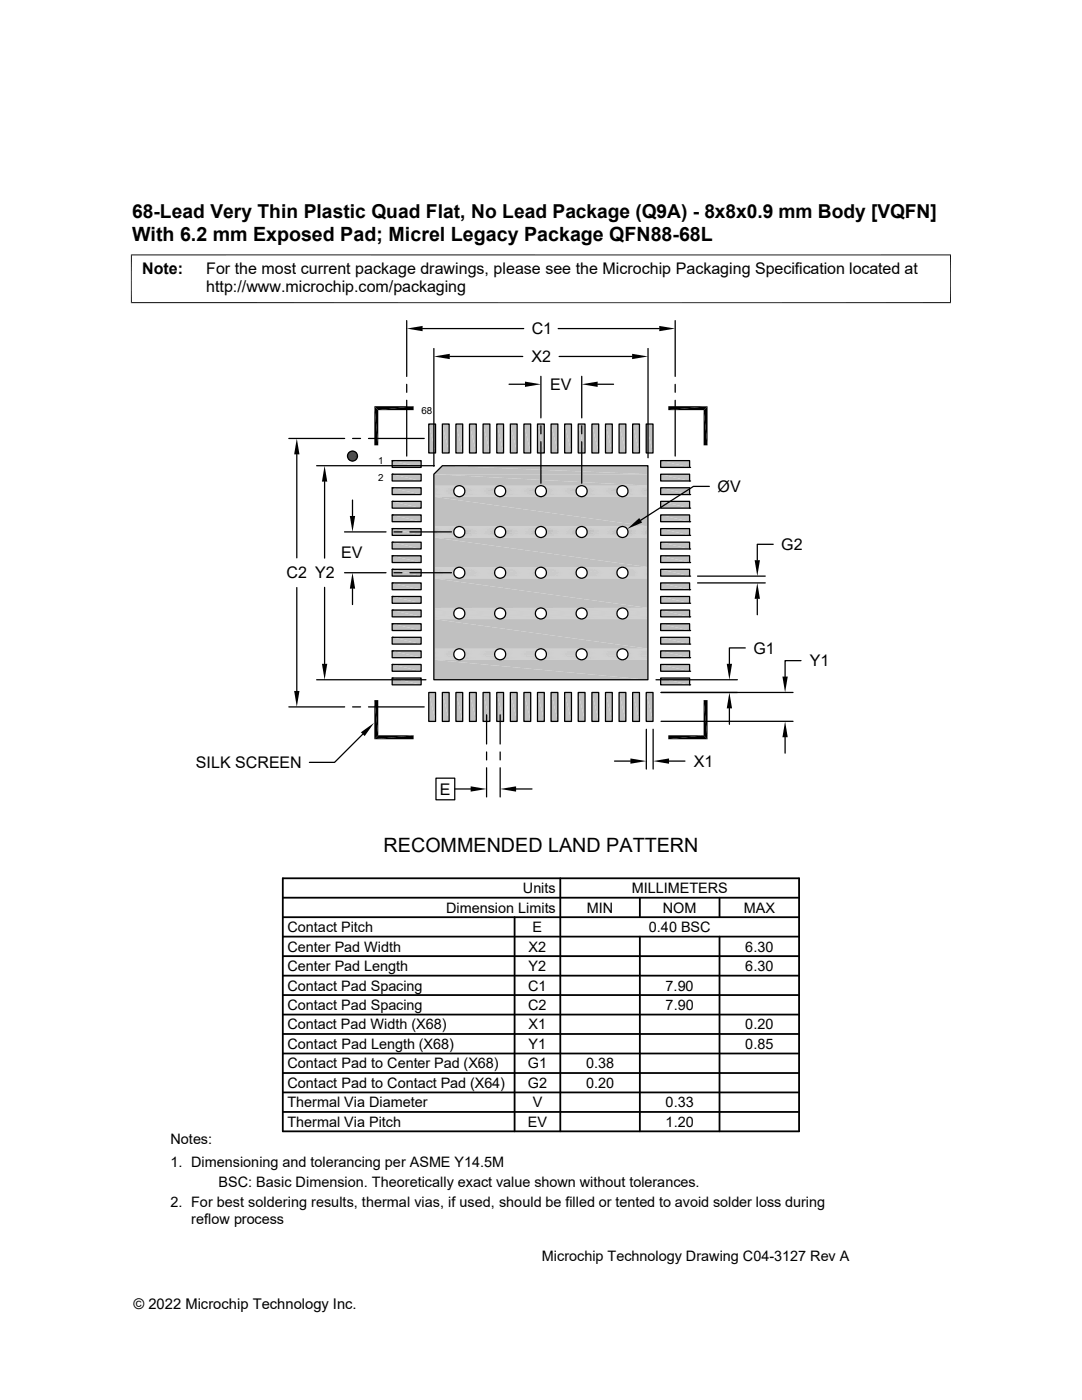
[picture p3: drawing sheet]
<svg xmlns="http://www.w3.org/2000/svg" width="216mm" height="279mm" viewBox="0 0 216 279" stroke-linecap="round" stroke-linejoin="round" font-family="sans-serif">
<g fill="#c0c0c0">
<path d="M88.3 92.9l41 1.7h-42.7z"/>
<path d="M88.3 92.9h41v1.7z"/>
<path d="M86.6 94.6l42.7 2.3h-42.7z"/>
<path d="M86.6 94.6h42.7v2.3z"/>
</g>
<g fill="none" stroke="#c0c0c0" stroke-width=".2">
<path d="M86.6 96.9h4.9M86.6 97h4.8M86.6 97.1h4.6M86.6 97.2h4.4M86.6 97.4h4.2M86.6 97.5h4.1M86.6 97.7h4M86.6 98.3h4M86.6 98.5h4.1M86.6 98.7h4.2M86.6 98.8h4.4M86.6 99h4.6"/>
<path d="M86.6 99.1h4.8M86.6 99.1h4.9M91.8 96.9h7.9M91.8 99.1h7.9M92 99.1h7.5M92 97h7.5M92.2 97.1h7.1M92.2 99h7.1M92.3 97.2h6.8M92.3 98.8h6.8M92.5 98.7h6.5M92.5 97.4h6.5"/>
<path d="M92.6 98.5h6.2M92.6 97.5h6.2M92.7 97.7h6M92.7 98.3h6M99.9 99.1h7.9M99.9 96.9h7.9M100.1 97h7.5M100.1 99.1h7.5M100.3 97.1h7.1M100.3 99h7.1M100.5 98.8h6.8M100.5 97.2h6.8"/>
<path d="M100.6 97.4h6.5M100.6 98.7h6.5M100.8 98.5h6.2M100.8 97.5h6.2M100.8 98.3h6.1M100.8 97.7h6.1M108 96.9h8M108 99.1h8M108.2 97h7.6M108.2 99.1h7.6M108.4 99h7.2M108.4 97.1h7.2"/>
<path d="M108.6 97.2h6.8M108.6 98.8h6.8M108.8 97.4h6.4M108.8 98.7h6.4M108.9 98.5h6.2M108.9 97.5h6.2M109 98.3h6M109 97.7h6M116.2 96.9h7.9M116.2 99.1h7.9M116.4 97h7.5M116.4 99.1h7.5"/>
<path d="M116.6 99h7.1M116.6 97.1h7.1M116.7 97.2h6.8M116.7 98.8h6.8M116.9 98.7h6.5M116.9 97.4h6.5M117 97.5h6.3M117 98.5h6.3M117.1 98.3h6.1M117.1 97.7h6.1M124.3 96.9h5M124.3 99.1h5"/>
<path d="M124.5 99.1h4.8M124.5 97h4.8M124.7 97.1h4.6M124.7 99h4.6M124.9 97.2h4.4M124.9 98.8h4.4M125 98.7h4.3M125 97.4h4.3M125.2 98.5h4.1M125.2 97.5h4.1M125.2 97.7h4.1M125.2 98.3h4.1"/>
</g>
<path d="M86.6 97.9h4M86.6 98.1h4M92.8 98.1h5.9M92.8 97.9h5.9M100.9 97.9h5.9M100.9 98.1h5.9M109 98.1h6M109 97.9h6M117.2 98.1h5.9M117.2 97.9h5.9M125.3 98.1h4M125.3 97.9h4" fill="none" stroke="#c0c0c0" stroke-width=".21"/>
<g fill="#c0c0c0">
<path d="M86.6 99.1l42.7 6h-42.7z"/>
<path d="M86.6 99.1h42.7v6z"/>
</g>
<g fill="none" stroke="#c0c0c0" stroke-width=".2">
<path d="M86.6 105.1h4.9M86.6 105.1h4.8M86.6 105.2h4.6M86.6 105.3h4.4M86.6 105.5h4.2M86.6 105.7h4.1M86.6 106.3h4M86.6 106.7h4.1M86.6 106.8h4.2M86.6 107h4.4M86.6 107.1h4.6M86.6 107.2h4.8"/>
<path d="M86.6 107.3h4.9M91.8 105.1h7.9M91.8 107.3h7.9M92 107.2h7.5M92 105.1h7.5M92.2 105.2h7.1M92.2 107.1h7.1M92.3 105.3h6.8M92.3 107h6.8M92.5 106.8h6.5M92.5 105.5h6.5M92.6 106.7h6.2"/>
<path d="M92.6 105.7h6.2M92.8 106.3h5.9M99.9 107.3h7.9M99.9 105.1h7.9M100.1 105.1h7.5M100.1 107.2h7.5M100.3 105.2h7.1M100.3 107.1h7.1M100.5 107h6.8M100.5 105.3h6.8M100.6 105.5h6.5M100.6 106.8h6.5"/>
<path d="M100.8 106.7h6.2M100.8 105.7h6.2M100.9 106.3h5.9M108 105.1h8M108 107.3h8M108.2 105.1h7.6M108.2 107.2h7.6M108.4 107.1h7.2M108.4 105.2h7.2M108.6 105.3h6.8M108.6 107h6.8M108.8 105.5h6.4"/>
<path d="M108.8 106.8h6.4M108.9 106.7h6.2M108.9 105.7h6.2M109 106.3h6M116.2 105.1h7.9M116.2 107.3h7.9M116.4 105.1h7.5M116.4 107.2h7.5M116.6 107.1h7.1M116.6 105.2h7.1M116.7 105.3h6.8M116.7 107h6.8"/>
<path d="M116.9 106.8h6.5M116.9 105.5h6.5M117 105.7h6.3M117 106.7h6.3M117.2 106.3h5.9M124.3 105.1h5M124.3 107.3h5M124.5 107.2h4.8M124.5 105.1h4.8M124.7 105.2h4.6M124.7 107.1h4.6M124.9 105.3h4.4"/>
<path d="M124.9 107h4.4M125 106.8h4.3M125 105.5h4.3M125.2 106.7h4.1M125.2 105.7h4.1M125.3 106.3h4"/>
</g>
<g fill="none" stroke="#c0c0c0" stroke-width=".21">
<path d="M86.6 105.9h4M86.6 106.1h4M86.6 106.5h4M92.7 105.9h6M92.7 106.5h6M92.8 106.1h5.9M100.8 106.5h6.1M100.8 105.9h6.1M100.9 106.1h5.9M109 106.5h6M109 105.9h6M109 106.1h6"/>
<path d="M117.1 106.5h6.1M117.1 105.9h6.1M117.2 106.1h5.9M125.2 105.9h4.1M125.2 106.5h4.1M125.3 106.1h4"/>
</g>
<g fill="#c0c0c0">
<path d="M86.6 107.3l42.7 5.9h-42.7z"/>
<path d="M86.6 107.3h42.7v5.9z"/>
</g>
<g fill="none" stroke="#c0c0c0" stroke-width=".2">
<path d="M86.6 113.2h4.9M86.6 113.3h4.8M86.6 113.4h4.6M86.6 113.5h4.4M86.6 113.6h4.2M86.6 113.8h4.1M86.6 114h4M86.6 114.6h4M86.6 114.8h4.1M86.6 115h4.2M86.6 115.1h4.4M86.6 115.2h4.6"/>
<path d="M86.6 115.3h4.8M86.6 115.4h4.9M91.8 113.2h7.9M91.8 115.4h7.9M92 115.3h7.5M92 113.3h7.5M92.2 113.4h7.1M92.2 115.2h7.1M92.3 113.5h6.8M92.3 115.1h6.8M92.5 115h6.5M92.5 113.6h6.5"/>
<path d="M92.6 114.8h6.2M92.6 113.8h6.2M92.7 114h6M92.7 114.6h6M99.9 115.4h7.9M99.9 113.2h7.9M100.1 113.3h7.5M100.1 115.3h7.5M100.3 113.4h7.1M100.3 115.2h7.1M100.5 115.1h6.8M100.5 113.5h6.8"/>
<path d="M100.6 113.6h6.5M100.6 115h6.5M100.8 114.8h6.2M100.8 113.8h6.2M100.8 114.6h6.1M100.8 114h6.1M108 113.2h8M108 115.4h8M108.2 113.3h7.6M108.2 115.3h7.6M108.4 115.2h7.2M108.4 113.4h7.2"/>
<path d="M108.6 113.5h6.8M108.6 115.1h6.8M108.8 113.6h6.4M108.8 115h6.4M108.9 114.8h6.2M108.9 113.8h6.2M109 114.6h6M109 114h6M116.2 113.2h7.9M116.2 115.4h7.9M116.4 113.3h7.5M116.4 115.3h7.5"/>
<path d="M116.6 115.2h7.1M116.6 113.4h7.1M116.7 113.5h6.8M116.7 115.1h6.8M116.9 115h6.5M116.9 113.6h6.5M117 113.8h6.3M117 114.8h6.3M117.1 114.6h6.1M117.1 114h6.1M124.3 113.2h5M124.3 115.4h5"/>
<path d="M124.5 115.3h4.8M124.5 113.3h4.8M124.7 113.4h4.6M124.7 115.2h4.6M124.9 113.5h4.4M124.9 115.1h4.4M125 115h4.3M125 113.6h4.3M125.2 114.8h4.1M125.2 113.8h4.1M125.2 114h4.1M125.2 114.6h4.1"/>
</g>
<path d="M86.6 114.2h4M86.6 114.4h4M92.8 114.4h5.9M92.8 114.2h5.9M100.9 114.2h5.9M100.9 114.4h5.9M109 114.4h6M109 114.2h6M117.2 114.4h5.9M117.2 114.2h5.9M125.3 114.4h4M125.3 114.2h4" fill="none" stroke="#c0c0c0" stroke-width=".21"/>
<g fill="#c0c0c0">
<path d="M86.6 115.4l42.7 5.9h-42.7z"/>
<path d="M86.6 115.4h42.7v5.9z"/>
</g>
<g fill="none" stroke="#c0c0c0" stroke-width=".2">
<path d="M86.6 121.3h4.9M86.6 121.4h4.8M86.6 121.5h4.6M86.6 121.6h4.4M86.6 121.8h4.2M86.6 121.9h4.1M86.6 122.3h4M86.6 122.9h4.1M86.6 123.1h4.2M86.6 123.3h4.4M86.6 123.4h4.6M86.6 123.5h4.8"/>
<path d="M86.6 123.5h4.9M91.8 121.3h7.9M91.8 123.5h7.9M92 123.5h7.5M92 121.4h7.5M92.2 121.5h7.1M92.2 123.4h7.1M92.3 121.6h6.8M92.3 123.3h6.8M92.5 123.1h6.5M92.5 121.8h6.5M92.6 122.9h6.2"/>
<path d="M92.6 121.9h6.2M92.8 122.3h5.9M99.9 123.5h7.9M99.9 121.3h7.9M100.1 121.4h7.5M100.1 123.5h7.5M100.3 121.5h7.1M100.3 123.4h7.1M100.5 123.3h6.8M100.5 121.6h6.8M100.6 121.8h6.5M100.6 123.1h6.5"/>
<path d="M100.8 122.9h6.2M100.8 121.9h6.2M100.9 122.3h5.9M108 121.3h8M108 123.5h8M108.2 121.4h7.6M108.2 123.5h7.6M108.4 123.4h7.2M108.4 121.5h7.2M108.6 121.6h6.8M108.6 123.3h6.8M108.8 121.8h6.4"/>
<path d="M108.8 123.1h6.4M108.9 122.9h6.2M108.9 121.9h6.2M109 122.3h6M116.2 121.3h7.9M116.2 123.5h7.9M116.4 121.4h7.5M116.4 123.5h7.5M116.6 123.4h7.1M116.6 121.5h7.1M116.7 121.6h6.8M116.7 123.3h6.8"/>
<path d="M116.9 123.1h6.5M116.9 121.8h6.5M117 121.9h6.3M117 122.9h6.3M117.2 122.3h5.9M124.3 121.3h5M124.3 123.5h5M124.5 123.5h4.8M124.5 121.4h4.8M124.7 121.5h4.6M124.7 123.4h4.6M124.9 121.6h4.4"/>
<path d="M124.9 123.3h4.4M125 123.1h4.3M125 121.8h4.3M125.2 122.9h4.1M125.2 121.9h4.1M125.3 122.3h4"/>
</g>
<g fill="none" stroke="#c0c0c0" stroke-width=".21">
<path d="M86.6 122.1h4M86.6 122.5h4M86.6 122.7h4M92.7 122.1h6M92.7 122.7h6M92.8 122.5h5.9M100.8 122.7h6.1M100.8 122.1h6.1M100.9 122.5h5.9M109 122.7h6M109 122.1h6M109 122.5h6"/>
<path d="M117.1 122.7h6.1M117.1 122.1h6.1M117.2 122.5h5.9M125.2 122.1h4.1M125.2 122.7h4.1M125.3 122.5h4"/>
</g>
<g fill="#c0c0c0">
<path d="M86.6 123.5l42.7 6h-42.7z"/>
<path d="M86.6 123.5h42.7v6z"/>
</g>
<g fill="none" stroke="#c0c0c0" stroke-width=".2">
<path d="M86.6 129.5h4.9M86.6 129.5h4.8M86.6 129.6h4.6M86.6 129.8h4.4M86.6 129.9h4.2M86.6 130.1h4.1M86.6 130.3h4M86.6 130.9h4M86.6 131.1h4.1M86.6 131.2h4.2M86.6 131.4h4.4M86.6 131.5h4.6"/>
<path d="M86.6 131.6h4.8M86.6 131.7h4.9M91.8 129.5h7.9M91.8 131.7h7.9M92 131.6h7.5M92 129.5h7.5M92.2 129.6h7.1M92.2 131.5h7.1M92.3 129.8h6.8M92.3 131.4h6.8M92.5 131.2h6.5M92.5 129.9h6.5"/>
<path d="M92.6 131.1h6.2M92.6 130.1h6.2M92.7 130.3h6M92.7 130.9h6M99.9 131.7h7.9M99.9 129.5h7.9M100.1 129.5h7.5M100.1 131.6h7.5M100.3 129.6h7.1M100.3 131.5h7.1M100.5 131.4h6.8M100.5 129.8h6.8"/>
<path d="M100.6 129.9h6.5M100.6 131.2h6.5M100.8 131.1h6.2M100.8 130.1h6.2M100.8 130.9h6.1M100.8 130.3h6.1M108 129.5h8M108 131.7h8M108.2 129.5h7.6M108.2 131.6h7.6M108.4 131.5h7.2M108.4 129.6h7.2"/>
<path d="M108.6 129.8h6.8M108.6 131.4h6.8M108.8 129.9h6.4M108.8 131.2h6.4M108.9 131.1h6.2M108.9 130.1h6.2M109 130.9h6M109 130.3h6M116.2 129.5h7.9M116.2 131.7h7.9M116.4 129.5h7.5M116.4 131.6h7.5"/>
<path d="M116.6 131.5h7.1M116.6 129.6h7.1M116.7 129.8h6.8M116.7 131.4h6.8M116.9 131.2h6.5M116.9 129.9h6.5M117 130.1h6.3M117 131.1h6.3M117.1 130.9h6.1M117.1 130.3h6.1M124.3 129.5h5M124.3 131.7h5"/>
<path d="M124.5 131.6h4.8M124.5 129.5h4.8M124.7 129.6h4.6M124.7 131.5h4.6M124.9 129.8h4.4M124.9 131.4h4.4M125 131.2h4.3M125 129.9h4.3M125.2 131.1h4.1M125.2 130.1h4.1M125.2 130.3h4.1M125.2 130.9h4.1"/>
</g>
<path d="M86.6 130.5h4M86.6 130.7h4M92.8 130.7h5.9M92.8 130.5h5.9M100.9 130.5h5.9M100.9 130.7h5.9M109 130.7h6M109 130.5h6M117.2 130.7h5.9M117.2 130.5h5.9M125.3 130.7h4M125.3 130.5h4" fill="none" stroke="#c0c0c0" stroke-width=".21"/>
<g fill="#c0c0c0">
<path d="M86.6 131.7l42.7 4h-42.7z"/>
<path d="M86.6 131.7h42.7v4z"/>
<path d="M128.9 84.6l1.4 5.8h-1.4z"/>
<path d="M128.9 84.6h1.4v5.8z"/>
<path d="M126.2 84.6l1.4 5.8h-1.4z"/>
<path d="M126.2 84.6h1.4v5.8z"/>
<path d="M123.5 84.6l1.4 5.8h-1.4z"/>
<path d="M123.5 84.6h1.4v5.8z"/>
<path d="M120.8 84.6l1.4 5.8h-1.4z"/>
<path d="M120.8 84.6h1.4v5.8z"/>
<path d="M118.1 84.6l1.4 5.8h-1.4z"/>
<path d="M118.1 84.6h1.4v5.8z"/>
<path d="M115.4 84.6l1.3 5.8h-1.3z"/>
<path d="M115.4 84.6h1.3v5.8z"/>
<path d="M112.7 84.6l1.3 5.8h-1.3z"/>
<path d="M112.7 84.6h1.3v5.8z"/>
<path d="M110 84.6l1.3 5.8h-1.3z"/>
<path d="M110 84.6h1.3v5.8z"/>
<path d="M107.3 84.6l1.3 5.8h-1.3z"/>
<path d="M107.3 84.6h1.3v5.8z"/>
<path d="M104.5 84.6l1.4 5.8h-1.4z"/>
<path d="M104.5 84.6h1.4v5.8z"/>
<path d="M101.8 84.6l1.4 5.8h-1.4z"/>
<path d="M101.8 84.6h1.4v5.8z"/>
<path d="M99.1 84.6l1.4 5.8h-1.4z"/>
<path d="M99.1 84.6h1.4v5.8z"/>
<path d="M96.4 84.6l1.3 5.8h-1.3z"/>
<path d="M96.4 84.6h1.3v5.8z"/>
<path d="M93.7 84.6l1.3 5.8h-1.3z"/>
<path d="M93.7 84.6h1.3v5.8z"/>
<path d="M91 84.6l1.3 5.8h-1.3z"/>
<path d="M91 84.6h1.3v5.8z"/>
<path d="M88.3 84.6l1.3 5.8h-1.3z"/>
<path d="M88.3 84.6h1.3v5.8z"/>
<path d="M85.6 84.6l1.3 5.8h-1.3z"/>
<path d="M85.6 84.6h1.3v5.8z"/>
<path d="M131.8 91.9l5.8 1.4h-5.8z"/>
<path d="M131.8 91.9h5.8v1.4z"/>
<path d="M78.3 91.9l5.7 1.4h-5.7z"/>
<path d="M78.3 91.9h5.7v1.4z"/>
<path d="M131.8 94.6l5.8 1.4h-5.8z"/>
<path d="M131.8 94.6h5.8v1.4z"/>
<path d="M78.3 94.6l5.7 1.4h-5.7z"/>
<path d="M78.3 94.6h5.7v1.4z"/>
<path d="M131.8 97.3l5.8 1.4h-5.8z"/>
<path d="M131.8 97.3h5.8v1.4z"/>
<path d="M78.3 97.3l5.7 1.4h-5.7z"/>
<path d="M78.3 97.3h5.7v1.4z"/>
<path d="M131.8 100.1l5.8 1.3h-5.8z"/>
<path d="M131.8 100.1h5.8v1.3z"/>
<path d="M78.3 100.1l5.7 1.3h-5.7z"/>
<path d="M78.3 100.1h5.7v1.3z"/>
<path d="M131.8 102.8l5.8 1.3h-5.8z"/>
<path d="M131.8 102.8h5.8v1.3z"/>
<path d="M78.3 102.8l5.7 1.3h-5.7z"/>
<path d="M78.3 102.8h5.7v1.3z"/>
<path d="M131.8 105.5l5.8 1.3h-5.8z"/>
<path d="M131.8 105.5h5.8v1.3z"/>
<path d="M78.3 105.5l5.7 1.3h-5.7z"/>
<path d="M78.3 105.5h5.7v1.3z"/>
<path d="M131.8 108.2l5.8 1.4h-5.8z"/>
<path d="M131.8 108.2h5.8v1.4z"/>
<path d="M78.3 108.2l5.7 1.4h-5.7z"/>
<path d="M78.3 108.2h5.7v1.4z"/>
<path d="M131.8 110.9l5.8 1.4h-5.8z"/>
<path d="M131.8 110.9h5.8v1.4z"/>
<path d="M78.3 110.9l5.7 1.4h-5.7z"/>
<path d="M78.3 110.9h5.7v1.4z"/>
<path d="M131.8 113.6l5.8 1.4h-5.8z"/>
<path d="M131.8 113.6h5.8v1.4z"/>
<path d="M78.3 113.6l5.7 1.4h-5.7z"/>
<path d="M78.3 113.6h5.7v1.4z"/>
<path d="M131.8 116.3l5.8 1.4h-5.8z"/>
<path d="M131.8 116.3h5.8v1.4z"/>
<path d="M78.3 116.3l5.7 1.4h-5.7z"/>
<path d="M78.3 116.3h5.7v1.4z"/>
<path d="M131.8 119l5.8 1.4h-5.8z"/>
<path d="M131.8 119h5.8v1.4z"/>
<path d="M78.3 119l5.7 1.4h-5.7z"/>
<path d="M78.3 119h5.7v1.4z"/>
<path d="M131.8 121.8l5.8 1.3h-5.8z"/>
<path d="M131.8 121.8h5.8v1.3z"/>
<path d="M78.3 121.8l5.7 1.3h-5.7z"/>
<path d="M78.3 121.8h5.7v1.3z"/>
<path d="M131.8 124.5l5.8 1.3h-5.8z"/>
<path d="M131.8 124.5h5.8v1.3z"/>
<path d="M78.3 124.5l5.7 1.3h-5.7z"/>
<path d="M78.3 124.5h5.7v1.3z"/>
<path d="M131.8 127.2l5.8 1.3h-5.8z"/>
<path d="M131.8 127.2h5.8v1.3z"/>
<path d="M78.3 127.2l5.7 1.3h-5.7z"/>
<path d="M78.3 127.2h5.7v1.3z"/>
<path d="M131.8 129.9l5.8 1.4h-5.8z"/>
<path d="M131.8 129.9h5.8v1.4z"/>
<path d="M78.3 129.9l5.7 1.4h-5.7z"/>
<path d="M78.3 129.9h5.7v1.4z"/>
<path d="M131.8 132.6l5.8 1.4h-5.8z"/>
<path d="M131.8 132.6h5.8v1.4z"/>
<path d="M78.3 132.6l5.7 1.4h-5.7z"/>
<path d="M78.3 132.6h5.7v1.4z"/>
<path d="M131.8 135.3l5.8 1.4h-5.8z"/>
<path d="M131.8 135.3h5.8v1.4z"/>
<path d="M78.3 135.3l5.7 1.4h-5.7z"/>
<path d="M78.3 135.3h5.7v1.4z"/>
<path d="M128.9 138.2l1.4 5.8h-1.4z"/>
<path d="M128.9 138.2h1.4v5.8z"/>
<path d="M126.2 138.2l1.4 5.8h-1.4z"/>
<path d="M126.2 138.2h1.4v5.8z"/>
<path d="M123.5 138.2l1.4 5.8h-1.4z"/>
<path d="M123.5 138.2h1.4v5.8z"/>
<path d="M120.8 138.2l1.4 5.8h-1.4z"/>
<path d="M120.8 138.2h1.4v5.8z"/>
<path d="M118.1 138.2l1.4 5.8h-1.4z"/>
<path d="M118.1 138.2h1.4v5.8z"/>
<path d="M115.4 138.2l1.3 5.8h-1.3z"/>
<path d="M115.4 138.2h1.3v5.8z"/>
<path d="M112.7 138.2l1.3 5.8h-1.3z"/>
<path d="M112.7 138.2h1.3v5.8z"/>
<path d="M110 138.2l1.3 5.8h-1.3z"/>
<path d="M110 138.2h1.3v5.8z"/>
<path d="M107.3 138.2l1.3 5.8h-1.3z"/>
<path d="M107.3 138.2h1.3v5.8z"/>
<path d="M104.5 138.2l1.4 5.8h-1.4z"/>
<path d="M104.5 138.2h1.4v5.8z"/>
<path d="M101.8 138.2l1.4 5.8h-1.4z"/>
<path d="M101.8 138.2h1.4v5.8z"/>
<path d="M99.1 138.2l1.4 5.8h-1.4z"/>
<path d="M99.1 138.2h1.4v5.8z"/>
<path d="M96.4 138.2l1.3 5.8h-1.3z"/>
<path d="M96.4 138.2h1.3v5.8z"/>
<path d="M93.7 138.2l1.3 5.8h-1.3z"/>
<path d="M93.7 138.2h1.3v5.8z"/>
<path d="M91 138.2l1.3 5.8h-1.3z"/>
<path d="M91 138.2h1.3v5.8z"/>
<path d="M88.3 138.2l1.3 5.8h-1.3z"/>
<path d="M88.3 138.2h1.3v5.8z"/>
<path d="M85.6 138.2l1.3 5.8h-1.3z"/>
<path d="M85.6 138.2h1.3v5.8z"/>
</g>
<g fill="none" stroke="#000" stroke-width=".25">
<path d="M81.2 64v11.1M81.2 76.7v1.6M81.2 79.9v11.1M84.3 65.6h20.2M86.6 69.6v23.4M89.7 71.1h14.6M101.6 76.7h3.2M107.9 75.1v8.3M111.4 65.6h20.2M111.6 71.1h14.5M116.1 75.1v8.3M119.3 76.7h3.1"/>
<path d="M129.3 69.6v21.8M134.7 64v11.1M134.7 76.7v1.6M134.7 79.9v11.1M57.6 87.5h11.2M59.2 90.7v20.6M63.2 92.9h23.5M64.8 96.1v15.3M70.3 99.8v3.2M70.4 87.5h1.5M73.5 87.5h11.1M78.3 91.9h5.7v1.4h-5.7z"/>
<path d="M78.3 91.9h.1M78.3 94.6h5.7v1.4h-5.7zM78.3 94.6h.1M78.3 97.3h5.7v1.4h-5.7zM78.3 97.3h.1M85.6 84.6h1.3v5.8h-1.3zM88.3 84.6h1.3v5.8h-1.3zM88.3 92.9h41v42.8h-42.7v-41.1zM91 84.6h1.3v5.8h-1.3zM93.7 84.6h1.3v5.8h-1.3zM96.4 84.6h1.3v5.8h-1.3zM99.1 84.6h1.4v5.8h-1.4z"/>
<path d="M101.8 84.6h1.4v5.8h-1.4zM104.5 84.6h1.4v5.8h-1.4zM107.3 84.6h1.3v5.8h-1.3zM107.9 85v1.6M107.9 88.2v8.2M110 84.6h1.3v5.8h-1.3zM112.7 84.6h1.3v5.8h-1.3zM115.4 84.6h1.3v5.8h-1.3zM116.1 85v1.6M116.1 88.2v8.2M118.1 84.6h1.4v5.8h-1.4zM120.8 84.6h1.4v5.8h-1.4z"/>
<path d="M123.5 84.6h1.4v5.8h-1.4zM126.2 84.6h1.4v5.8h-1.4zM128.9 84.6h1.4v5.8h-1.4zM131.8 97.3h5.8v1.4h-5.8zM131.8 94.6h5.8v1.4h-5.8zM131.8 91.9h5.8v1.4h-5.8zM137.6 98.7h.1M137.6 96h.1M137.6 93.3h.1M141.5 97.1h-3.1l-10.6 6.7M59.2 117.3v20.6M64.8 117.2v15.3"/>
<path d="M68.7 106.2h8.3M68.7 114.3h8.3M70.3 117.5v3.1M78.3 100.1h5.7v1.3h-5.7zM78.3 100.1h.1M78.3 102.8h5.7v1.3h-5.7zM78.3 102.8h.1M78.3 105.5h5.7v1.3h-5.7zM78.3 105.5h.1M78.3 108.2h5.7v1.4h-5.7zM78.3 108.2h.1M78.3 110.9h5.7v1.4h-5.7z"/>
<path d="M78.3 110.9h.1M78.3 113.6h5.7v1.4h-5.7zM78.3 113.6h.1M78.3 116.3h5.7v1.4h-5.7zM78.3 116.3h.1M78.3 119h5.7v1.4h-5.7zM78.3 119h.1M78.6 106.2h1.6M78.6 114.3h1.6M81.8 106.2h8.3M81.8 114.3h8.3M131.8 119h5.8v1.4h-5.8z"/>
<path d="M131.8 116.3h5.8v1.4h-5.8zM131.8 113.6h5.8v1.4h-5.8zM131.8 110.9h5.8v1.4h-5.8zM131.8 108.2h5.8v1.4h-5.8zM131.8 105.5h5.8v1.3h-5.8zM131.8 102.8h5.8v1.3h-5.8zM131.8 100.1h5.8v1.3h-5.8zM137.6 117.7h.1M137.6 115h.1M137.6 112.3h.1M137.6 109.6h.1M137.6 106.8h.1"/>
<path d="M137.6 104.1h.1M137.6 101.4h.1M139.2 116.3h13.5M139.2 115h13.5M151.1 119.5v3.2M154.3 108.6h-3.2v3.2M63.2 135.7h21.8M78.3 121.8h5.7v1.3h-5.7zM78.3 121.8h.1M78.3 124.5h5.7v1.3h-5.7zM78.3 124.5h.1M78.3 127.2h5.7v1.3h-5.7z"/>
<path d="M78.3 127.2h.1M78.3 129.9h5.7v1.4h-5.7zM78.3 129.9h.1M78.3 132.6h5.7v1.4h-5.7zM78.3 132.6h.1M78.3 135.3h5.7v1.4h-5.7zM78.3 135.3h.1M85.6 138.2h1.3v5.8h-1.3zM88.3 138.2h1.3v5.8h-1.3zM91 138.2h1.3v5.8h-1.3zM93.7 138.2h1.3v5.8h-1.3zM96.4 138.2h1.3v5.8h-1.3z"/>
<path d="M99.1 138.2h1.4v5.8h-1.4zM101.8 138.2h1.4v5.8h-1.4zM104.5 138.2h1.4v5.8h-1.4zM107.3 138.2h1.3v5.8h-1.3zM110 138.2h1.3v5.8h-1.3zM112.7 138.2h1.3v5.8h-1.3zM115.4 138.2h1.3v5.8h-1.3zM118.1 138.2h1.4v5.8h-1.4zM120.8 138.2h1.4v5.8h-1.4zM123.5 138.2h1.4v5.8h-1.4zM126.2 138.2h1.4v5.8h-1.4zM128.9 138.2h1.4v5.8h-1.4z"/>
<path d="M130.9 135.7h16.2M131.8 135.3h5.8v1.4h-5.8zM131.8 132.6h5.8v1.4h-5.8zM131.8 129.9h5.8v1.4h-5.8zM131.8 127.2h5.8v1.3h-5.8zM131.8 124.5h5.8v1.3h-5.8zM131.8 121.8h5.8v1.3h-5.8zM131.9 138.2h26.3M137.6 136.7h.1M137.6 134h.1M137.6 131.3h.1M137.6 128.5h.1"/>
<path d="M137.6 125.8h.1M137.6 123.1h.1M137.6 120.4h.1M148.7 129.3h-3.2v3.2M159.8 131.8h-3.1v3.2M57.6 141.1h11.2M70.4 141.1h1.5M72.4 146.5l-5.6 5.6h-5.1M73.5 141.1h11.1M87 155.3h3.7v4.3h-3.7zM90.7 157.5h3.2M97.1 142.7v5.8"/>
<path d="M97.1 150.1v1.6M97.1 153.2v5.8M99.8 142.7v5.8M99.8 150.1v1.6M99.8 153.2v5.8M103 157.5h3.2M122.6 151.9h3.2M129 145.5v8M130.3 145.5v8M131.9 144h26.3M133.5 151.9h3.2M145.5 141.4v3.1"/>
<path d="M156.7 147.1v3.2"/>
<circle cx="70.3" cy="91" r=".99"/>
<circle cx="91.7" cy="98" r="1.1"/>
<circle cx="99.8" cy="98" r="1.1"/>
<circle cx="107.9" cy="98" r="1.1"/>
<circle cx="116.1" cy="98" r="1.1"/>
<circle cx="124.2" cy="98" r="1.1"/>
<circle cx="91.7" cy="114.3" r="1.1"/>
<circle cx="91.7" cy="106.2" r="1.1"/>
<circle cx="99.8" cy="114.3" r="1.1"/>
<circle cx="99.8" cy="106.2" r="1.1"/>
<circle cx="107.9" cy="106.2" r="1.1"/>
<circle cx="107.9" cy="114.3" r="1.1"/>
<circle cx="116.1" cy="114.3" r="1.1"/>
<circle cx="116.1" cy="106.2" r="1.1"/>
<circle cx="124.2" cy="114.3" r="1.1"/>
<circle cx="124.2" cy="106.2" r="1.1"/>
<circle cx="91.7" cy="130.6" r="1.1"/>
<circle cx="91.7" cy="122.4" r="1.1"/>
<circle cx="99.8" cy="122.4" r="1.1"/>
<circle cx="99.8" cy="130.6" r="1.1"/>
<circle cx="107.9" cy="130.6" r="1.1"/>
<circle cx="107.9" cy="122.4" r="1.1"/>
<circle cx="116.1" cy="130.6" r="1.1"/>
<circle cx="116.1" cy="122.4" r="1.1"/>
<circle cx="124.2" cy="122.4" r="1.1"/>
<circle cx="124.2" cy="130.6" r="1.1"/>
</g>
<g fill="none" stroke="#000" stroke-width=".36">
<path d="M56.4 179.2h103M56.4 175.3h103v50.5h-103zM111.8 175.3v50.5M127.7 179.2v3.8M143.6 179.2v3.8M56.4 183h103M56.4 190.8h103M56.4 186.9h103M56.4 194.7h103M56.4 198.6h103M102.7 183v42.8M127.7 186.9v38.9"/>
<path d="M143.6 186.9v38.9M56.4 202.5h103M56.4 206.4h103M56.4 218h103M56.4 210.2h103M56.4 214.1h103M56.4 221.9h103"/>
</g>
<g fill="#000">
<path d="M81.2 65.6l3.1-.6v1.1zM86.6 71.1l3.1-.5v1.1zM104.8 76.2l3.1 .5-3.1 .5zM116.1 76.7l3.2-.5v1zM126.1 70.6l3.2 .5-3.2 .6zM131.6 65l3.1 .6-3.1 .5zM59.2 87.5l.6 3.2h-1.1zM64.8 92.9l.5 3.2h-1.1zM69.3 90.8h2v.1zM69.3 91.2l2 .1zM69.3 91.2h2zM69.4 90.7l1.9 .1z"/>
<path d="M69.4 91.3l1.9 .1zM69.4 91.3h1.9zM69.4 90.7h1.9zM69.4 91.4l1.8 .1zM69.4 91.4h1.9zM69.4 90.6l1.9 .1h-1.9zM69.4 90.6h1.8l.1 .1zM69.4 91.5l1.8 .1zM69.4 91.5h1.8zM69.5 90.5l1.7 .1h-1.8zM69.5 90.5l1.7 .1zM69.5 91.6l1.6 .1z"/>
<path d="M69.5 91.6h1.7zM69.5 90.4l1.7 .1zM69.5 91.7h1.6zM69.6 90.3l1.5 .1h-1.6zM69.6 90.3l1.5 .1zM69.6 91.7l1.4 .1zM69.6 91.7h1.5zM69.7 90.3h1.4zM69.7 91.8l1.2 .1zM69.7 91.8h1.3zM69.7 90.3h1.3zM69.7 90.2l1.3 .1z"/>
<path d="M69.7 91.9h1.1zM69.7 91.9h1.2zM69.7 90.2h1.2zM69.8 90.1l1.1 .1zM69.8 91.9h1zM69.8 90.1h1zM69.9 90.1h.9zM69.9 91.9l.8 .1zM69.9 91.9h.9zM70 90.1h.8zM70 92h.6zM70 92h.7z"/>
<path d="M70 90.1h.7zM70.1 90l.6 .1zM70.1 92h.3zM70.1 92h.5zM70.1 90h.5zM70.2 90h.4zM70.2 92h.2zM70.2 90h.2zM74.7 81.1l.8 7.8h-.8zM74.7 81.1l.8 .8v7zM75.5 81.9l7-.8v.8zM74.7 81.1h7.8l-7 .8z"/>
<path d="M133.3 81.1h7.9l-7.9 .8zM133.3 81.9l7.9-.8-.8 .8zM140.4 81.9l.8 7h-.8zM140.4 81.9l.8-.8v7.8zM69.8 103h1.1l-.6 3.2zM70.3 114.3l.6 3.2h-1.1zM125.2 105.6l2.4-2.2 .5 .9zM151.1 116.3l.5 3.2h-1zM150.6 111.8h1l-.5 3.2zM58.7 137.9h1.1l-.6 3.2zM64.2 132.5h1.1l-.5 3.2zM145 132.5h1.1l-.6 3.2z"/>
<path d="M156.1 135h1.1l-.5 3.2zM72 146.2l2.6-1.9-1.8 2.6zM74.7 139.7l.8 7-.8 .8zM74.7 139.7h.8v7zM74.7 147.5l7.8-.8v.8zM74.7 147.5l.8-.8h7zM93.9 156.9l3.2 .6-3.2 .5zM99.8 157.5l3.2-.6v1.1zM125.8 151.4l3.2 .5-3.2 .5zM133.3 146.7h7.1l-7.1 .8zM133.3 147.5l7.1-.8 .8 .8zM130.3 151.9l3.2-.5v1z"/>
<path d="M140.4 139.7l.8 7.8-.8-.8zM140.4 139.7h.8v7.8zM145.5 138.2l.6 3.2h-1.1zM156.7 144l.5 3.1h-1.1z"/>
</g>
<path d="M26.1 50.9h163.7M26.2 50.8v9.7M189.7 50.8v9.7M26.1 60.4h163.7M69.3 90.9h2M69.3 91h2.1M69.3 91.1h2.1M69.3 91.2h2" fill="none" stroke="#000" stroke-width=".2"/>
<g font-size="3.9">
<text x="26.4" y="48">With 6.2 mm Exposed Pad; Micrel Legacy Package QFN88-68L</text>
<text x="76.5" y="170">RECOMMENDED LAND PATTERN</text>
</g>
<text font-size="3.8" x="26.4" y="43.5">68-Lead Very Thin Plastic Quad Flat, No Lead Package (Q9A) - 8x8x0.9 mm Body [VQFN]</text>
<g font-size="3.2">
<text x="28.4" y="54.6">Note:</text>
<text x="41.1" y="58.3">http://www.microchip.com/packaging</text>
<text x="41.1" y="54.6">For the most current package drawings, please see the Microchip Packaging Specification located at</text>
<text x="106.1" y="66.7">C1</text>
<text x="106.1" y="72.3">X2</text>
<text x="109.8" y="77.8">EV</text>
<text x="143.2" y="98.2">ØV</text>
<text x="68.1" y="111.4">EV</text>
<text x="155.9" y="109.7">G2</text>
<text x="57.2" y="115.4">C2 Y2</text>
<text x="150.3" y="130.4">G1</text>
<text x="161.6" y="133">Y1</text>
<text x="39.1" y="153.3">SILK SCREEN</text>
<text x="138.4" y="153">X1</text>
<text x="87.8" y="158.6">E</text>
</g>
<g font-size="2.9">
<text x="104.3" y="178.2">Units</text>
<text x="126" y="178.2">MILLIMETERS</text>
<text x="89" y="182.1">Dimension Limits</text>
<text x="117.1" y="182.1">MIN</text>
<text x="132.3" y="182.1">NOM</text>
<text x="148.4" y="182.1">MAX</text>
<text x="57.3" y="189.9">Center Pad Width</text>
<text x="57.3" y="186">Contact Pitch</text>
<text x="105.5" y="189.9">X2</text>
<text x="106.3" y="186">E</text>
<text x="129.5" y="186">0.40 BSC</text>
<text x="148.7" y="189.9">6.30</text>
<text x="57.3" y="193.8">Center Pad Length</text>
<text x="57.3" y="197.7">Contact Pad Spacing</text>
<text x="105.4" y="197.7">C1</text>
<text x="105.5" y="193.8">Y2</text>
<text x="132.8" y="197.7">7.90</text>
<text x="148.7" y="193.8">6.30</text>
<text x="57.3" y="201.6">Contact Pad Spacing</text>
<text x="105.4" y="201.6">C2</text>
<text x="132.8" y="201.6">7.90</text>
<text x="57.3" y="209.3">Contact Pad Length (X68)</text>
<text x="57.3" y="205.4">Contact Pad Width (X68)</text>
<text x="105.5" y="209.3">Y1</text>
<text x="105.5" y="205.4">X1</text>
<text x="148.7" y="209.3">0.85</text>
<text x="148.7" y="205.4">0.20</text>
<text x="57.3" y="213.2">Contact Pad to Center Pad (X68)</text>
<text x="105.3" y="213.2">G1</text>
<text x="116.9" y="213.2">0.38</text>
<text x="57.3" y="217.1">Contact Pad to Contact Pad (X64)</text>
<text x="57.3" y="221">Thermal Via Diameter</text>
<text x="105.3" y="217.1">G2</text>
<text x="106.3" y="221">V</text>
<text x="116.9" y="217.1">0.20</text>
<text x="132.8" y="221">0.33</text>
<text x="57.3" y="224.9">Thermal Via Pitch</text>
<text x="105.3" y="224.9">EV</text>
<text x="132.8" y="224.9">1.20</text>
<text x="34" y="228.3">Notes:</text>
<text x="34" y="232.9">1. Dimensioning and tolerancing per ASME Y14.5M</text>
<text x="43.6" y="236.9">BSC: Basic Dimension. Theoretically exact value shown without tolerances.</text>
<text x="34" y="241">2. For best soldering results, thermal vias, if used, should be filled or tented to avoid solder loss during</text>
<text x="38.1" y="244.3">reflow process</text>
<text x="108.1" y="251.7">Microchip Technology Drawing C04-3127 Rev A</text>
<text x="26.6" y="261.3">© 2022 Microchip Technology Inc.</text>
</g>
<g font-size="1.9">
<text x="84.1" y="82.6">68</text>
<text x="75.5" y="92.6">1</text>
<text x="75.5" y="96">2</text>
</g>
</svg>
